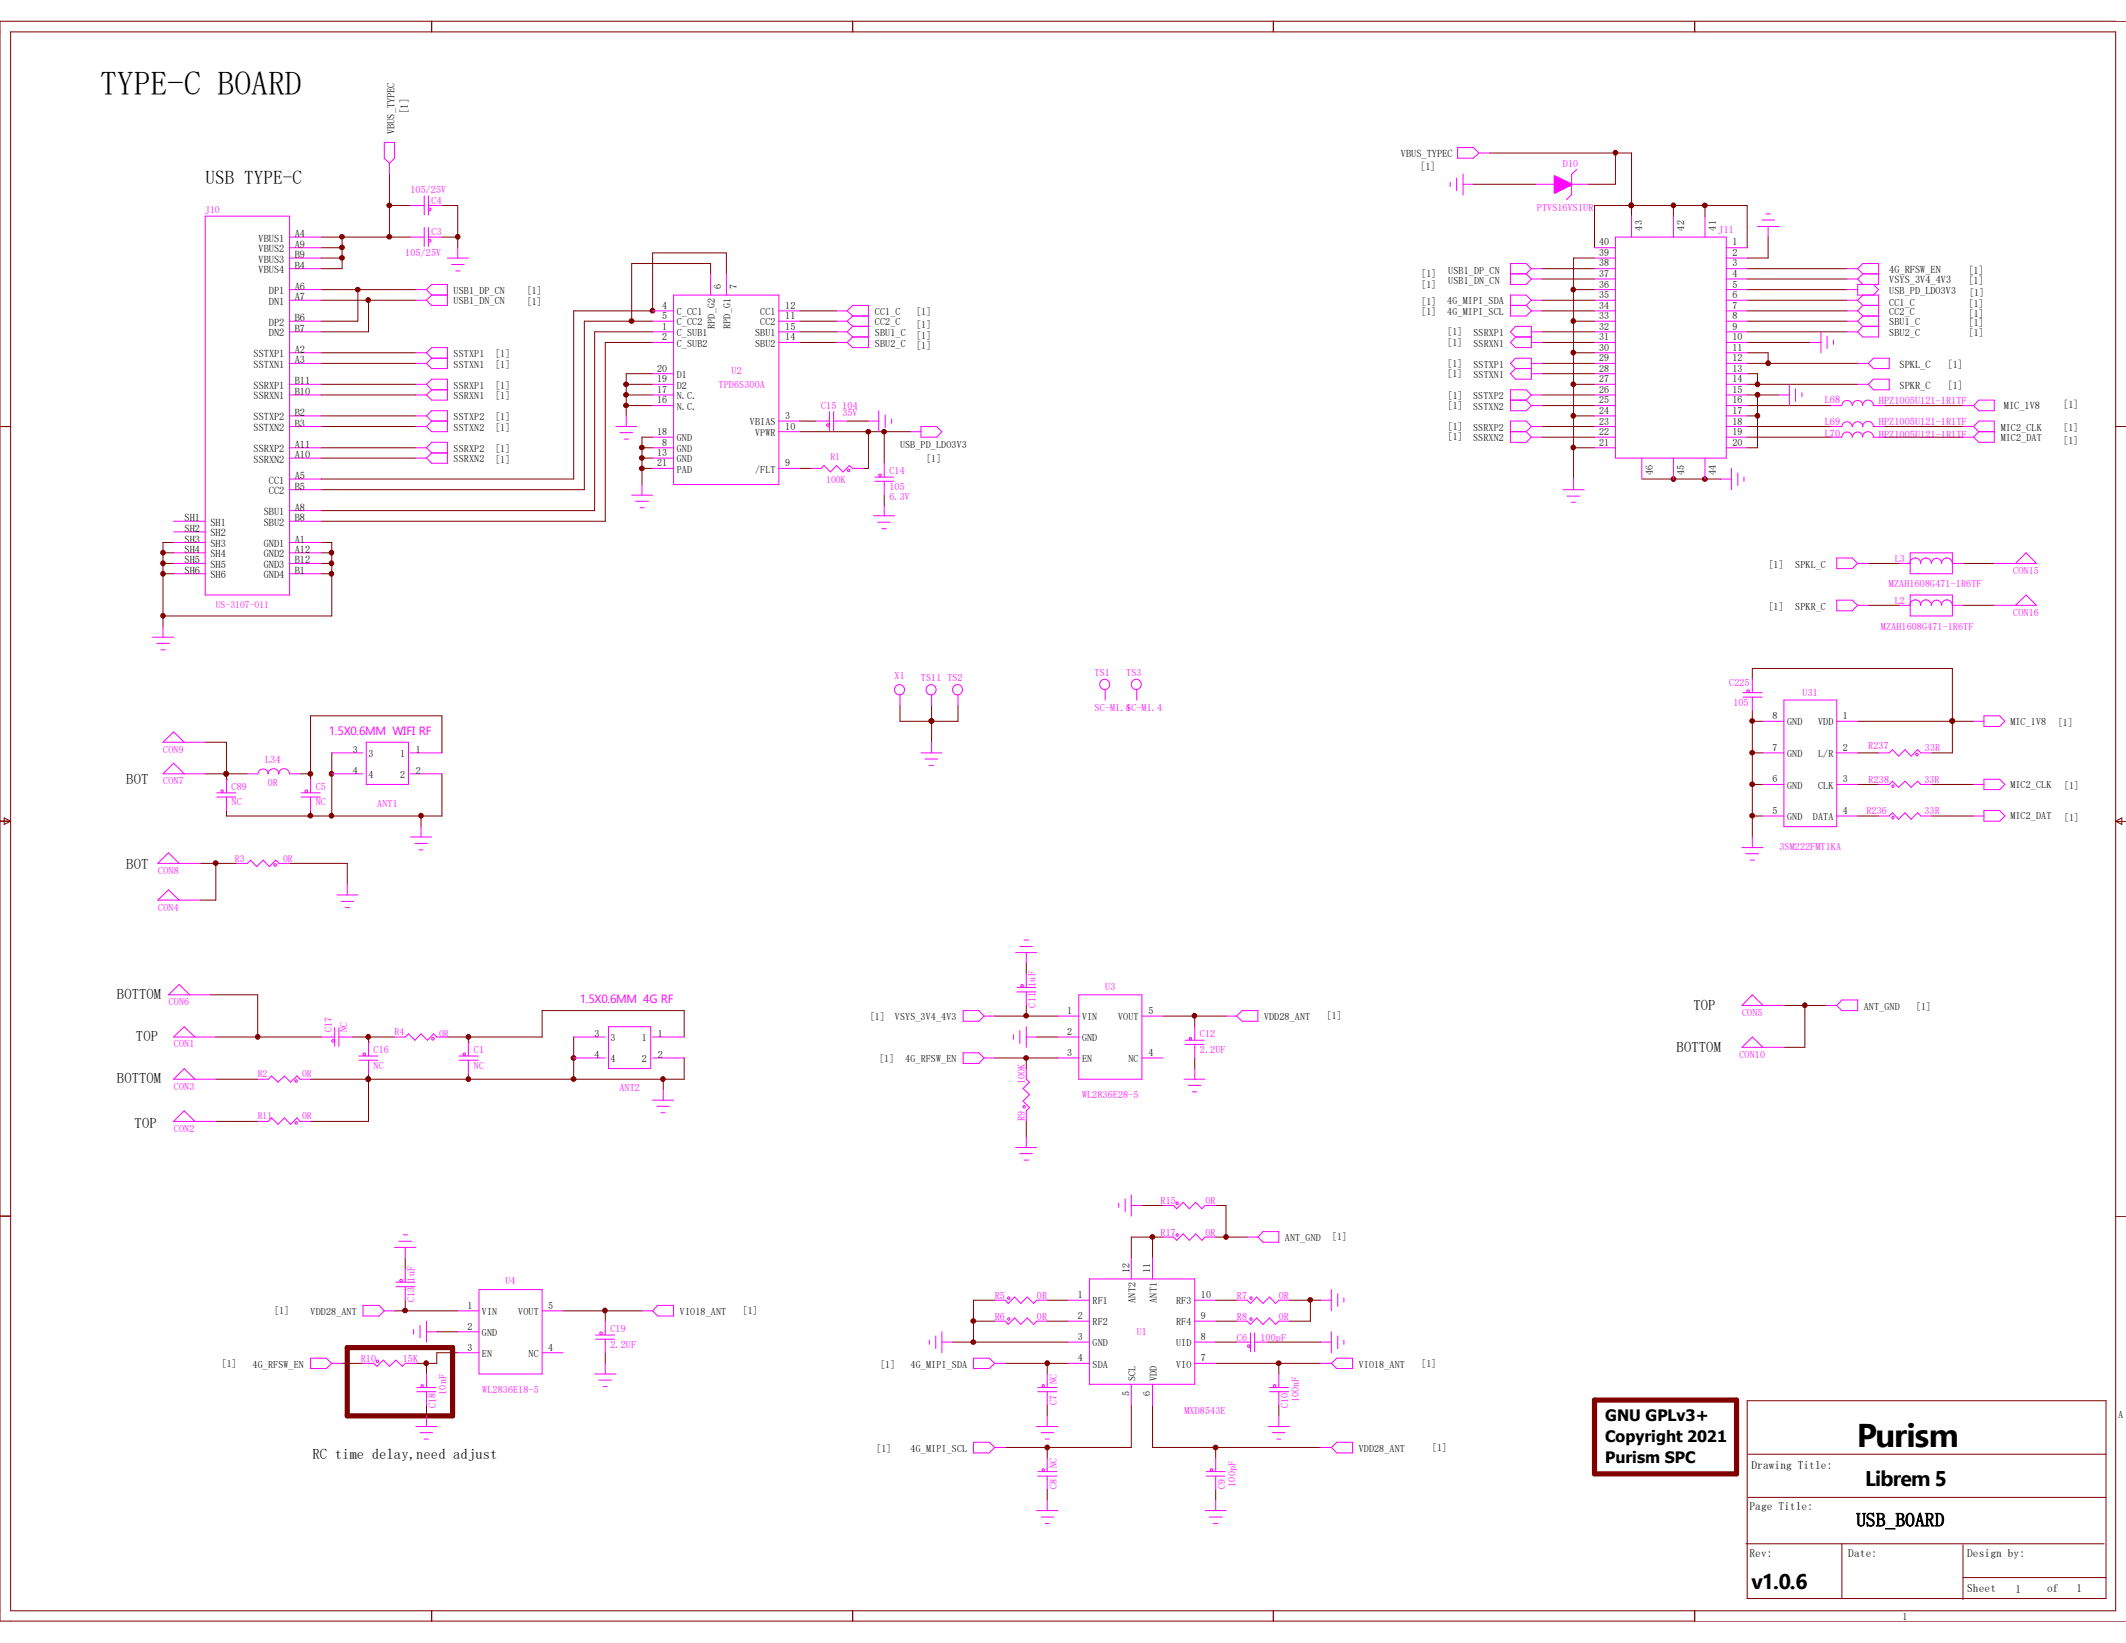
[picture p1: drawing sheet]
<svg xmlns="http://www.w3.org/2000/svg" width="279mm" height="216mm" viewBox="0 0 279 216" stroke-linecap="round" stroke-linejoin="round" font-family="sans-serif">
<g fill="none" stroke="#800000" stroke-width=".13">
<path d="M1.4 4.2h276.6v207.5h-276.6zM56.7 2.8v1.4M112.1 2.8v1.4M167.3 2.8v1.4M222.7 2.8v1.4M279.4 2.8h-279.4v210.2h279.4M42.2 39.5h12.5M42.2 38.1h12.5M42.2 31.2h11.7M42.2 32.6h2.8M42.2 33.9h2.8M45 31.2v4.1h-2.8"/>
<path d="M47 38.1v4.1h-4.8M48.4 39.5v4.1h-6.2M51.2 22.9v8.3M51.2 27h2.7M58.1 31.2h2.1M58.1 27h2.1v5.6M93.4 36v-1.4h-10.4v7.6M95.5 36v-2.8h-9.7v7.7M193.6 24.2h8.2M195.7 20.1h18.7v8.3M202.6 39.5h6.9M202.6 35.3h6.9"/>
<path d="M202.6 36.7h6.9M206.8 38.1h2.7M209.5 32.6v-5.6h20.1v5.6M209.5 33.9h-2.7v29M212.3 20.1v4.1h-3.6M214.4 27h.1M219.9 27v1.4M224.1 27v1.4M229.6 39.5h13.1M229.6 38.1h13.1M229.6 35.3h13.1M229.6 36.7h13.1"/>
<path d="M232.4 31.2v2.7h-2.8M0 56h1.4M42.2 56h12.5M42.2 46.4h12.5M42.2 47.8h12.5M42.2 50.5h12.5M42.2 51.9h12.5M42.2 54.7h12.5M42.2 58.8h12.5M82.3 50.5h3.5M82.3 51.9h3.5M82.3 53.3h3.5"/>
<path d="M84.4 58.8h1.4M85.8 40.9h.1M85.8 42.2h-9v22.1h-34.6M85.8 57.4h-1.4v6.3M85.8 49.1h-3.5v5.6M85.8 45h-6.3v23.5h-37.3M85.8 43.6h-7.7v23.5h-35.9M85.8 40.9h-10.4v22h-33.2M105.1 42.2h4.8M105.1 45h4.8M105.1 43.6h4.8M105.1 40.9h4.8"/>
<path d="M105.1 56.7h14.6M105.1 55.3h2.1M111.3 55.3h2.8M114.1 56.7v4.9h-.6M116.2 56.7v4.2M202.6 56h6.9M202.6 47.8h6.9M202.6 51.9h6.9M202.6 53.3h6.9M202.6 57.4h6.9M202.6 49.1h6.9M202.6 45h6.9"/>
<path d="M202.6 43.6h6.9M202.6 40.9h6.9M206.8 42.2h2.7M206.8 46.4h2.7M206.8 50.5h2.7M206.8 54.7h2.7M206.8 58.8h2.7M229.6 56h11.1M229.6 42.2h13.1M229.6 46.4h2.8v1.4M229.6 47.8h14.5M229.6 50.5h14.5"/>
<path d="M229.6 51.9h4.2M229.6 54.7h1.4M229.6 53.3h11.1M229.6 57.4h11.1M229.6 49.1h1.4v1.4M229.6 45h8.3M229.6 43.6h13.1M229.6 40.9h13.1M231 51.9v6.9h-1.4M247.6 56h10.4M247.6 53.3h10.4M247.6 57.4h10.4"/>
<path d="M278 56h1.4M21.4 72.6h1.4M21.4 74h1.4M21.4 75.4h1.4M22.8 71.3h-1.4v11M42.2 71.3h1.4v9.6h-22.2M42.2 72.6h1.4M42.2 74h1.4M42.2 60.2h12.5M42.2 75.4h1.4M84.4 60.2h1.4M84.4 61.6h1.4"/>
<path d="M105.1 61.6h1.4M116.2 65.1v1.3M215.8 62.9h10.3M219.9 62.9h.1M224.1 62.9h.1M245.5 74h4.1M245.5 79.5h4.1M258 74h4.1M258 79.5h4.1M27 97.5h2.8v4.9M43.6 98.9v8.3M58.1 98.9v-4.8h-17.3v8.3"/>
<path d="M118.3 92.7v2.1h7.6v-2.1M122.4 94.8h.1M122.4 92.7v4.8M230.3 89.2v-1.4h26.3v11.1h-2.8M230.3 93.4v16.6M230.3 98.9h1.4M230.3 94.8h1.4M244.1 98.9h2.8M244.1 94.8h15.3M256.6 94.8h.1M0 107.9h1.4M.6 107.5l.8 .4-.8 .4z"/>
<path d="M26.3 113.5h4.9M27 101.7h5.5M28.4 113.5v4.8h-2.1M29.8 102.4h.1M29.8 101.7h.1M38.1 113.5h7.5v2.7M39.4 101.7h1.4M40.8 106.5v.7M43.6 101.7h.1M55.3 107.2v1.4M58.1 101.7v5.5h-28.3v-.7M230.3 107.2h1.4"/>
<path d="M230.3 103.1h1.4M244.1 107.2h2.8M244.1 103.1h2.8M253.8 107.2h5.6M253.8 103.1h5.6M278 107.9h1.4M278 107.9l.8-.4v.8zM27.6 130.7h6.3v5.6M28.4 136.3h13.8M46.4 136.3h5.5M48.4 136.3h.1M48.4 136.9h.1"/>
<path d="M48.4 136.3v.6M58.8 136.3h12.4v-3.5h18.7v3.5M61.6 136.3h.1M61.6 136.9h.1M61.6 136.3v.6M75.4 139h.1M75.4 136.3v5.5M89.9 139v2.8h-49.1M130.7 133.5h8.3M130.7 139h8.3M134.9 126.6v1.4M134.9 132.1v1.4"/>
<path d="M134.9 139v1.4M136.2 136.3h2.8M152.9 133.5h8.2M157 133.5v1.4M157 139v1.4M234.4 132.1h5.6M237.2 132.1v5.5h-2.8M0 159.8h1.4M28.4 141.8h5.5M28.4 147.4h5.5M48.4 141.8h.1M48.4 141.1v6.3h-7.6"/>
<path d="M61.6 141.1v.7M87.2 141.8v1.4M134.9 147.4v2M150.1 158.4h2.8M159.8 158.4h1.3v4.2M278 159.8h1.4M45 179.2h2.7M51.9 172.3h8.3M53.3 165.3v1.4M53.3 170.9v1.4M56 179.2v1.4M57.4 175h2.8"/>
<path d="M60.2 177.8h-2.8v1.4h-2.7M74 172.3h10.4M79.5 172.3v1.3M79.5 177.8v1.4M125.2 176.4h15.2M127.9 173.6h2.8M130.7 170.9h-2.8v5.5M132.1 179.2h8.3M137.6 170.9h2.8M137.6 173.6h2.8M137.6 179.2v1.4M151.5 162.6v2.7"/>
<path d="M152.9 162.6h-4.2v2.7M159.8 170.9h2.7M159.8 173.6h2.7M159.8 176.4h2.7M159.8 162.6h4.1M159.8 179.2h13.8M166.7 176.4h6.9M168.1 179.2v1.4M169.5 170.9h4.1M172.2 170.9v2.7h-2.7M56 184.7v1.4M137.6 184.7v1.4"/>
<path d="M137.6 190.2v1.4M137.6 195.7v1.4M148.7 184.7v5.5h-16.6M151.5 184.7v5.5h22.1M159.8 190.2v1.4M159.8 195.7v1.4M168.1 184.7v1.4M229.6 184.1h47.2v26h-47.2zM229.7 196.8h47.1M229.7 191.1h47.1M56.7 211.7v1.3M112.1 211.7v1.3"/>
<path d="M167.3 211.7v1.3M222.7 211.7v1.3M229.4 202.9h47.1M242.1 202.9v7.2M258 207.3h18.8M258 203v7.2"/>
</g>
<path d="M45.6 177.1h13.9v9h-13.9zM209.5 184h18.7v9.7h-18.7z" fill="none" stroke="#800000" stroke-width=".68"/>
<g fill="#800000" stroke="#800000" stroke-width=".13">
<circle cx="43.6" cy="74" r=".31"/>
<circle cx="43.6" cy="72.6" r=".31"/>
<circle cx="44.9" cy="32.5" r=".31"/>
<circle cx="44.9" cy="33.9" r=".31"/>
<circle cx="256.6" cy="94.7" r=".31"/>
<circle cx="43.6" cy="75.4" r=".31"/>
<circle cx="206.7" cy="58.8" r=".31"/>
<circle cx="206.7" cy="54.6" r=".31"/>
<circle cx="206.7" cy="50.5" r=".31"/>
<circle cx="206.7" cy="46.3" r=".31"/>
<circle cx="206.7" cy="42.2" r=".31"/>
<circle cx="206.7" cy="38.1" r=".31"/>
<circle cx="44.9" cy="31.1" r=".31"/>
<circle cx="29.7" cy="101.7" r=".31"/>
<circle cx="51.2" cy="31.1" r=".31"/>
<circle cx="51.2" cy="27" r=".31"/>
<circle cx="60.1" cy="31.1" r=".31"/>
<circle cx="87.1" cy="141.8" r=".31"/>
<circle cx="75.4" cy="141.8" r=".31"/>
<circle cx="55.3" cy="107.2" r=".31"/>
<circle cx="40.8" cy="107.2" r=".31"/>
<circle cx="40.8" cy="101.7" r=".31"/>
<circle cx="43.6" cy="107.2" r=".31"/>
<circle cx="43.6" cy="101.7" r=".31"/>
<circle cx="75.4" cy="139" r=".31"/>
<circle cx="230.3" cy="94.7" r=".31"/>
<circle cx="230.3" cy="98.9" r=".31"/>
<circle cx="230.3" cy="103.1" r=".31"/>
<circle cx="230.3" cy="107.2" r=".31"/>
<circle cx="47" cy="38.1" r=".31"/>
<circle cx="48.4" cy="39.4" r=".31"/>
<circle cx="214.4" cy="27" r=".31"/>
<circle cx="219.9" cy="62.9" r=".31"/>
<circle cx="224.1" cy="62.9" r=".31"/>
<circle cx="85.8" cy="40.8" r=".31"/>
<circle cx="83" cy="42.2" r=".31"/>
<circle cx="82.3" cy="50.5" r=".31"/>
<circle cx="82.3" cy="51.9" r=".31"/>
<circle cx="82.3" cy="53.3" r=".31"/>
<circle cx="84.4" cy="58.8" r=".31"/>
<circle cx="84.4" cy="60.2" r=".31"/>
<circle cx="84.4" cy="61.6" r=".31"/>
<circle cx="61.5" cy="141.8" r=".31"/>
<circle cx="33.9" cy="136.2" r=".31"/>
<circle cx="21.4" cy="72.6" r=".31"/>
<circle cx="21.4" cy="74" r=".31"/>
<circle cx="21.4" cy="75.4" r=".31"/>
<circle cx="48.4" cy="141.8" r=".31"/>
<circle cx="122.4" cy="94.7" r=".31"/>
<circle cx="224.1" cy="27" r=".31"/>
<circle cx="219.9" cy="27" r=".31"/>
<circle cx="212.3" cy="20.1" r=".31"/>
<circle cx="231" cy="50.5" r=".31"/>
<circle cx="231" cy="51.9" r=".31"/>
<circle cx="231" cy="54.6" r=".31"/>
<circle cx="232.4" cy="47.7" r=".31"/>
<circle cx="127.9" cy="176.4" r=".31"/>
<circle cx="127.9" cy="173.6" r=".31"/>
<circle cx="172.2" cy="170.8" r=".31"/>
<circle cx="137.6" cy="179.1" r=".31"/>
<circle cx="137.6" cy="190.2" r=".31"/>
<circle cx="168.1" cy="179.1" r=".31"/>
<circle cx="159.8" cy="190.2" r=".31"/>
<circle cx="134.9" cy="133.5" r=".31"/>
<circle cx="134.9" cy="139" r=".31"/>
<circle cx="157" cy="133.5" r=".31"/>
<circle cx="53.2" cy="172.2" r=".31"/>
<circle cx="56" cy="179.1" r=".31"/>
<circle cx="79.5" cy="172.2" r=".31"/>
<circle cx="48.4" cy="136.2" r=".31"/>
<circle cx="28.4" cy="113.4" r=".31"/>
<circle cx="21.4" cy="80.9" r=".31"/>
<circle cx="114.1" cy="56.7" r=".31"/>
<circle cx="116.2" cy="56.7" r=".31"/>
<circle cx="161.1" cy="162.5" r=".31"/>
<circle cx="151.5" cy="162.5" r=".31"/>
<circle cx="237.2" cy="132.1" r=".31"/>
<circle cx="61.5" cy="136.2" r=".31"/>
</g>
<g fill="none" stroke="#f0f" stroke-width=".13">
<path d="M50.5 18.7h1.4v2.1l-.7 .7-.7-.7zM191.6 19.4h2l.8 .7-.8 .7h-2zM27 28.4h11.1v49.8h-11.1zM38.1 31.2h4.1M38.1 32.6h4.1M38.1 33.9h4.1M38.1 35.3h4.1M38.1 38.1h4.1M38.1 39.5h4.1M51.2 21.5v1.4M53.9 31.2h1.9M53.9 27h1.9"/>
<path d="M54.7 38.1h1.3M54.7 39.5h1.3M55.8 25.7v2.5M55.8 29.9v2.5M56 38.1l.7-.7h2.1v2.7h-2.1l-.7-.6M56 38.1l.7 .7M56.3 31.2h1.8M56.3 25.7v2.5M56.3 29.9v2.5M56.3 27h1.8M56.7 38.8h2.1M56.7 38.8l-.7 .7"/>
<path d="M58.8 33.9h2.8M59.4 34.8h1.6M59.9 35.6h.6M60.2 32.6v1.3M88.5 38.8h13.9v24.9h-13.9zM93.4 36v2.8M95.5 36v2.8M190.6 24v.5M191.4 23.4v1.7M192.3 24.2h1.3M192.3 22.9v2.7M194.4 20.1h1.3"/>
<path d="M198.5 36h2.1M200.6 36l.7 .7M201.3 35.3h1.3M201.3 36.7h1.3M201.3 39.5h1.3M201.3 39.5l-.7-.7h-2.1v2.7h2.1l.7-.6M201.3 35.3l-.7-.7h-2.1v2.8h2.1l.7-.7M201.3 35.3l-.7 .7M201.3 39.5l-.7 .6M201.8 24.2h2.5M206.5 24.2h2.2M207.2 22.3l-.7 .6v2.7l-.6 .6"/>
<path d="M209.5 32.6h2.8M209.5 33.9h2.8M209.5 35.3h2.8M209.5 36.7h2.8M209.5 38.1h2.8M209.5 39.5h2.8M212.3 31.2h14.6v29h-14.6zM214.4 28.4v2.8M219.9 28.4v2.8M224.1 28.4v2.8M226.9 32.6h2.7M226.9 33.9h2.7"/>
<path d="M226.9 35.3h2.7M226.9 36.7h2.7M226.9 38.1h2.7M226.9 39.5h2.7M231 29.8h2.8M231.6 28.9h1.6M232.1 28.1h.6M232.4 29.8v1.4M242.7 35.3h1.4M242.7 36.7h1.4M242.7 38.1h1.4M242.7 39.5h1.4"/>
<path d="M244.1 35.3l.7-.7h2.1v2.8h-2.8v1.4h2.8v5.5h-2.1l-.7-.7M244.1 35.3l.7 .7M244.1 36.7l.7 .7M244.1 39.5l.7 .6M244.8 36l-.7 .7M244.8 36h2.1M244.8 38.8l-.7 .7M246.2 37.4l.7 .7-.7 .7M38.1 56h4.1M38.1 42.2h4.1M38.1 43.6h4.1M38.1 46.4h4.1"/>
<path d="M38.1 47.8h4.1M38.1 50.5h4.1M38.1 51.9h4.1M38.1 54.7h4.1M38.1 58.8h4.1M54.7 56h1.3M54.7 46.4h1.3M54.7 47.8h1.3M54.7 50.5h1.3M54.7 51.9h1.3M54.7 54.7h1.3M54.7 58.8h1.3"/>
<path d="M56 54.7l.7-.7h2.1v2.7h-2.1l-.7-.7M56 58.8l.7-.7h2.1v2.8h-2.1l-.7-.7M56 46.4l.7-.7h2.1v2.7h-2.1l-.7-.6M56 50.5l.7-.7h2.1v2.8h-2.1l-.7-.7M56 46.4l.7 .7M56 50.5l.7 .7M56 54.7l.7 .6M56 58.8l.7 .7M56.7 55.3h2.1M56.7 47.1h2.1M56.7 51.2h2.1M56.7 47.1l-.7 .7"/>
<path d="M56.7 51.2l-.7 .7M56.7 55.3l-.7 .7M56.7 59.5h2.1M56.7 59.5l-.7 .7M80.9 56h2.8M81.5 56.9h1.6M82 57.7h.6M82.3 54.7v1.3M85.8 53.3h2.7M85.8 57.4h2.7M85.8 40.9h2.7M85.8 42.2h2.7"/>
<path d="M85.8 43.6h2.7M85.8 45h2.7M85.8 49.1h2.7M85.8 50.5h2.7M85.8 51.9h2.7M85.8 58.8h2.7M102.4 40.9h2.7M102.4 42.2h2.7M102.4 43.6h2.7M102.4 45h2.7M102.4 55.3h2.7M102.4 56.7h2.7"/>
<path d="M107.2 55.3h1.8M109 54.1v2.5M109.6 55.3h1.7M109.6 54.1v2.5M109.9 40.9h1.4M109.9 42.2h1.4M109.9 43.6h1.4M109.9 45h1.4M111.3 40.9l.8-.8h2v5.6h-2l-.8-.7M111.3 40.9l.8 .6M111.3 42.2l.8 .7M111.3 43.6l.8 .7"/>
<path d="M112.1 42.9h2M112.1 44.3h2M112.1 41.5h2M112.1 41.5l-.8 .7M112.1 42.9l-.8 .7M112.1 44.3l-.8 .7M114.1 55.3h1.4M115.5 54v2.7M116.3 54.5v1.7M117.2 55.1v.5M119.7 56.7h1.3M121 56h2.1l.7 .7-.7 .7h-2.1z"/>
<path d="M198.5 56.7h2.1M198.5 47.8l.7-.7h2.1v2.7h-2.1l-.7-.7 .7-.7zM198.5 52.6h2.1M198.5 40.1h2.1M199.2 42.9h2.1v2.8h-2.1l-.7-.7 .7-.7-.7-.7zM199.2 44.3h2.1M199.2 48.4h2.1M200.6 52.6l.7 .7M200.6 56.7l.7 .7M200.6 40.1l.7 .8M201.3 53.3h1.3M201.3 56h1.3"/>
<path d="M201.3 57.4h1.3M201.3 40.9h1.3M201.3 43.6h1.3M201.3 45h1.3M201.3 47.8h1.3M201.3 49.1h1.3M201.3 51.9h1.3M201.3 56l-.7-.7h-2.1v2.8h2.1l.7-.7M201.3 51.9l-.7-.7h-2.1v2.8h2.1l.7-.7M201.3 51.9l-.7 .7M201.3 56l-.7 .7M209.5 53.3h2.8"/>
<path d="M209.5 56h2.8M209.5 57.4h2.8M209.5 40.9h2.8M209.5 42.2h2.8M209.5 43.6h2.8M209.5 45h2.8M209.5 46.4h2.8M209.5 47.8h2.8M209.5 49.1h2.8M209.5 50.5h2.8M209.5 51.9h2.8M209.5 54.7h2.8"/>
<path d="M209.5 58.8h2.8M226.9 53.3h2.7M226.9 56h2.7M226.9 57.4h2.7M226.9 40.9h2.7M226.9 42.2h2.7M226.9 43.6h2.7M226.9 45h2.7M226.9 46.4h2.7M226.9 47.8h2.7M226.9 49.1h2.7M226.9 50.5h2.7"/>
<path d="M226.9 51.9h2.7M226.9 54.7h2.7M226.9 58.8h2.7M233.8 51.9h1.4M235.2 50.5v2.8M236 51.1v1.6M236.8 51.6v.6M237.9 45h1.4M239.3 43.6v2.8M240.1 44.2v1.6M240.7 56l1.4 .1a.68 .68 0 0 1 .6-.7 .68 .68 0 0 1 .7 .7v-.1M240.7 57.4h1.4a.68 .68 0 0 1 .7-.6 .68 .68 0 0 1 .6 .6"/>
<path d="M240.7 53.3h1.4M241 44.7v.6M242.1 53.3a.68 .68 0 0 1 .7-.7 .68 .68 0 0 1 .6 .7M242.7 40.9h1.4M242.7 42.2h1.4M242.7 43.6h1.4M243.5 53.3a.68 .68 0 0 1 .6-.7 .68 .68 0 0 1 .7 .7M243.5 57.4a.68 .68 0 0 1 .6-.6 .68 .68 0 0 1 .7 .6M244.1 47.8h1.4M244.1 50.5h1.4M244.1 40.9l.7 .6M244.1 42.2l.7 .7"/>
<path d="M244.8 53.3a.7 .7 0 0 1 .7-.7 .7 .7 0 0 1 .7 .7M244.8 57.4a.7 .7 0 0 1 .7-.7 .7 .7 0 0 1 .7 .7M244.8 42.9h2.1M244.8 40.1h2.1M244.8 41.5h2.1M244.8 40.1l-.7 .8M244.8 41.5l-.7 .7M244.8 42.9l-.7 .7M244.8 56v.1a.68 .68 0 0 0-.7-.7 .68 .68 0 0 0-.6 .7M245.5 47.8l.7-.7h2.1v1.3h-2.1zM245.5 50.5l.7-.7h2.1v1.4h-2.1zM246.2 56v.1a.72 .72 0 0 0-.7-.7 .72 .72 0 0 0-.7 .7"/>
<path d="M246.2 53.3h1.4M246.2 56h1.4M246.2 57.4h1.4M258 53.3h1.4M258 56h1.4M258 57.4h1.4M259.4 56l.7-.7h2v2.8h-2l-.7-.7M259.4 56l.7 .7M260.1 56.7h2M260.1 52.6h2v1.4h-2l-.7-.7zM260.1 56.7l-.7 .7M22.8 75.4h4.2"/>
<path d="M22.8 72.6h4.2M22.8 74h4.2M22.8 71.3h4.2M22.8 68.5h4.2M22.8 69.9h4.2M38.1 75.4h4.1M38.1 72.6h4.1M38.1 74h4.1M38.1 60.2h4.1M38.1 71.3h4.1M38.1 62.9h4.1M38.1 67.1h4.1"/>
<path d="M38.1 68.5h4.1M38.1 64.3h4.1M54.7 60.2h1.3M83 65.1h2.8M83.5 65.9h1.7M84.1 66.7h.6M84.4 63.7v1.4M85.8 60.2h2.7M85.8 61.6h2.7M102.4 61.6h2.7M106.5 61.6h1.4l.4-.4 .8 .8 .8-.8 .9 .8 .8-.8 .5 .4h1.4M114.8 67.8h2.8"/>
<path d="M115 63.2h2.4M115 62.7h2.4M115.4 68.6h1.6M115.9 69.5h.6M116.2 60.9v1.8M116.2 63.2v1.9M116.2 66.4v1.4M205.4 64.3h2.8M206 65.2h1.6M206.5 66h.6M206.8 62.9v1.4M215.8 60.2v2.7"/>
<path d="M219.9 60.2v2.7M224.1 60.2v2.7M226.1 62.9h1.4M227.5 61.6v2.7M228.4 62.1v1.7M229.2 62.7v.5M241.4 73.3h2l.7 .7-.7 .7h-2zM241.4 78.9h2l.7 .6-.7 .8h-2zM244.1 79.5h1.4M244.1 74h1.4M249.6 79.5h1.4M249.6 74h1.4"/>
<path d="M251 78.2h5.6v2.7h-5.6zM251 72.6h5.6v2.8h-5.6zM251.7 78.8a.72 .72 0 0 1 .7 .7M251.7 73.3a.72 .72 0 0 1 .7 .7M251.8 78.9a.63 .63 0 0 0-.8 .6M251.8 73.4a.63 .63 0 0 0-.8 .6M253.1 78.8a.72 .72 0 0 1 .7 .7 .68 .68 0 0 1 .7-.6 .68 .68 0 0 1 .7 .6M253.1 73.3a.72 .72 0 0 1 .7 .7 .68 .68 0 0 1 .7-.6 .68 .68 0 0 1 .7 .6M253.2 78.9a.63 .63 0 0 0-.8 .6M253.2 73.4a.63 .63 0 0 0-.8 .6M255.9 78.9a.61 .61 0 0 0-.8 .6M255.9 73.4a.61 .61 0 0 0-.8 .6"/>
<path d="M255.9 78.8a.72 .72 0 0 1 .7 .7h1.4M255.9 73.3a.72 .72 0 0 1 .7 .7h1.4M262.1 79.5h5.5l-1.3-1.3-1.4 1.3M262.1 74h5.5l-1.3-1.4-1.4 1.4M20.1 83.7h2.7M20.6 84.5h1.7M21.2 85.4h.5M21.4 82.3v1.4M24.2 97.5l-1.4-1.3-1.4 1.3h5.6M43.6 98.9h4.1M48.1 97.5h5.6v5.6h-5.6zM53.9 98.9h4.2"/>
<path d="M118.3 91.3v1.4M121 98.9h2.8M121.6 99.7h1.6M122.4 91.3v1.4M122.4 97.5v1.4M125.9 91.3v1.4M145.2 90.6v1.4M149.4 90.6v1.4M229.1 91.6h2.5M229.1 91h2.5M230.3 89.2v1.8M230.3 91.6v1.8"/>
<path d="M231.7 98.9h2.7M231.7 94.8h2.7M234.4 92h7v16.6h-7zM241.4 98.9h2.7M241.4 94.8h2.7M246.9 98.9h1.4l.4-.4 .8 .9 .9-.9 .8 .9 .8-.9 .4 .4h1.4M259.4 94.8h1.3M260.7 94.1h2.1l.7 .7-.7 .7h-2.1zM23.5 113.5l-1.4-1.4-1.4 1.4h5.6M23.5 118.3l-1.4-1.4-1.4 1.4h5.6M24.2 101.7l-1.4-1.4-1.4 1.4h5.6M28.5 104.7h2.5"/>
<path d="M28.5 104.2h2.5M29.8 102.4v1.8M29.8 104.7v1.8M31.2 113.5h1.3l.4-.5 .8 .9 .9-.9 .8 .9 .8-.9 .5 .5h1.4M32.5 101.7h1.4M35.3 101.7a.68 .68 0 0 0-.7-.7 .68 .68 0 0 0-.7 .7M38 101.7h.1a.72 .72 0 0 0-.8-.7 .72 .72 0 0 0-.7 .7 .7 .7 0 0 0-.7-.7 .7 .7 0 0 0-.7 .7M38.1 101.7h1.3M39.6 104.7h2.5M39.6 104.2h2.5M40.8 102.4v1.8M40.8 104.7v1.8"/>
<path d="M43.6 101.7h4.1M44.3 117.6h2.7M44.8 118.4h1.7M45.4 119.3h.5M45.6 116.2v1.4M53.9 101.7h4.2M53.9 110h2.8M54.5 110.8h1.7M55.1 111.7h.5M55.3 108.6v1.4M122.1 100.6h.6M228.9 111.4h2.8"/>
<path d="M229.4 112.2h1.7M230 113h.6M230.3 110v1.4M231.7 107.2h2.7M231.7 103.1h2.7M241.4 107.2h2.7M241.4 103.1h2.7M246.9 107.2h1.4l.4-.4 .8 .9 .9-.9 .8 .9 .8-.9 .4 .4h1.4M246.9 103.1h1.4l.4-.4 .8 .8 .9-.8 .8 .8 .8-.8 .4 .4h1.4M259.4 107.2h1.3M259.4 103.1h1.3M260.7 102.4h2.1l.7 .7-.7 .7h-2.1z"/>
<path d="M260.7 106.5h2.1l.7 .7-.7 .7h-2.1zM24.9 130.7l-1.4-1.3-1.4 1.3h5.5M25.6 136.3l-1.4-1.4-1.4 1.4h5.6M42.2 136.3h1.8M44 135v2.5M44.5 136.3h1.9M44.5 135v2.5M47.2 139.3h2.5M47.2 138.8h2.5M48.4 136.9v1.9M48.4 139.3v1.8M51.9 136.3h1.4l.4-.5 .8 .9 .8-.9 .9 .9 .8-.9 .4 .5h1.4"/>
<path d="M60.3 139.3h2.5M60.3 138.8h2.5M61.6 136.9v1.9M61.6 139.3v1.8M75.4 136.3h4.1M75.4 139h4.1M80 134.9h5.5v5.5h-5.5zM85.8 136.3h4.1M85.8 139h4.1M126.6 132.8h2.1l.6 .7-.6 .7h-2.1zM126.6 138.3h2.1l.6 .7-.6 .7h-2.1zM129.3 139h1.4"/>
<path d="M129.3 133.5h1.4M133.2 136v.6M133.5 125.2h2.7M133.6 130.3h2.5M133.6 129.8h2.5M134 135.4v1.7M134 124.4h1.7M134.6 123.5h.6M134.9 136.3h1.3M134.9 125.2v1.4M134.9 128v1.8M134.9 130.3v1.8"/>
<path d="M134.9 134.9v2.7M139 136.3h2.8M139 139h2.8M139 133.5h2.8M141.8 130.7h8.3v11.1h-8.3zM150.1 139h2.8M150.1 133.5h2.8M155.7 137.2h2.5M155.7 136.7h2.5M157 134.9v1.8M157 137.2v1.8M161.1 133.5h1.4"/>
<path d="M162.5 133.5l.7-.7h2.1v1.4h-2.1zM231.7 132.1l-1.4-1.4-1.4 1.4h5.5M231.7 137.6l-1.4-1.3-1.4 1.3h5.5M240 132.1h1.4M242.1 131.4h2v1.4h-2l-.7-.7zM25.6 147.4l-1.4-1.4-1.4 1.4h5.6M25.6 141.8l-1.4-1.4-1.4 1.4h5.6M33.9 147.4h1.4l.4-.5 .8 .8 .9-.8 .8 .8 .8-.8 .4 .5h1.4M33.9 141.8h1.4l.4-.4 .8 .8 .9-.8 .8 .8 .8-.8 .4 .4h1.4M85.8 144.6h2.7M86.3 145.4h1.7M86.9 146.2h.5"/>
<path d="M87.2 143.2v1.4M133.5 150.8h2.7M134 151.6h1.7M134.6 152.4h.6M134.9 140.4v1.4l.4 .4-.8 .8 .8 .8-.8 .9 .8 .8-.4 .5v1.4M134.9 149.4v1.4M147 158.1v.6M147.9 157.6v1.6M148.7 157v2.8M148.7 158.4h1.4M152.9 158.4h1.3l.4 .4 .9-.8 .8 .8 .8-.8 .8 .8 .5-.4h1.4M155.6 141.8h2.8"/>
<path d="M156.2 142.6h1.6M156.7 143.5h.6M157 140.4v1.4M40.8 178.5h2.1l.7 .7-.7 .6h-2.1zM43.6 179.2h1.4M47.7 179.2h1.4l.4 .3 .9-.8 .8 .8 .8-.8 .9 .8 .4-.3h1.4M47.7 171.5h2.1l.7 .8-.7 .6h-2.1zM50.5 172.3h1.4M51.9 163.9h2.8M52 169.1h2.5M52 168.5h2.5M52.4 163.1h1.7"/>
<path d="M53 162.3h.6M53.3 163.9v1.4M53.3 166.7v1.8M53.3 169.1v1.8M54.4 174.7v.6M55.2 174.2v1.6M56 175h1.4M56 173.6v2.8M60.2 172.3h2.7M60.2 175h2.7M60.2 177.8h2.7M62.9 169.5h8.3v11.1h-8.3z"/>
<path d="M71.2 172.3h2.8M71.2 177.8h2.8M78.3 176h2.5M78.3 175.4h2.5M79.5 173.6v1.8M79.5 176v1.8M79.5 179.2v1.4M84.4 172.3h1.4M86.4 171.5h2.1v1.4h-2.1l-.6-.6zM122.1 176.1v.6M123 175.6v1.6M123.8 176.4h1.4"/>
<path d="M123.8 175v2.8M127.9 178.5h2.1l.7 .7-.7 .6h-2.1zM130.7 170.9h1.4l.4 .4 .8-.9 .9 .9 .8-.9 .8 .9 .4-.4h1.4M130.7 173.6h1.4l.4 .4 .8-.8 .9 .8 .8-.8 .8 .8 .4-.4h1.4M130.7 179.2h1.4M140.4 170.9h2.8M140.4 173.6h2.8M140.4 176.4h2.8M140.4 179.2h2.8M143.2 168.1h13.8v13.8h-13.8zM148.7 165.3v2.8M151.5 165.3v2.8"/>
<path d="M152.9 162.6h1.3l.4 .4 .9-.9 .8 .9 .8-.9 .8 .9 .5-.4h1.4M157 170.9h2.8M157 173.6h2.8M157 176.4h2.8M157 179.2h2.8M162.5 170.9h1.4l.4 .4 .8-.9 .9 .9 .8-.9 .8 .9 .5-.4h1.4M162.5 173.6h1.4l.4 .4 .8-.8 .9 .8 .8-.8 .8 .8 .5-.4h1.4M162.5 176.4h1.8M163.9 162.6h1.4M164.3 175.1v2.5M164.9 176.4h1.8M164.9 175.1v2.5"/>
<path d="M166 161.8h2.1v1.4h-2.1l-.7-.6zM173.6 170.9h1.4M173.6 176.4h1.4M173.6 179.2h1.4M175 169.5v2.8M175 175v2.8M175 179.2l.7-.7h2.1v1.3h-2.1zM175.8 170v1.7M175.8 175.6v1.6M176.6 170.6v.5M176.6 176.1v.6M54.7 187.5h2.7"/>
<path d="M54.8 182.9h2.5M54.8 182.3h2.5M55.2 188.3h1.7M55.8 189.1h.5M56 180.6v1.7M56 182.9v1.8M56 186.1v1.4M78.1 180.6h2.8M78.7 181.4h1.6M79.3 182.2h.5M127.9 189.5h2.1l.7 .7-.7 .7h-2.1zM130.7 190.2h1.4"/>
<path d="M136.2 187.5h2.8M136.2 198.5h2.8M136.4 182.9h2.5M136.4 182.3h2.5M136.4 194h2.5M136.4 193.4h2.5M136.8 188.3h1.7M136.8 199.3h1.7M137.4 189.1h.5M137.6 180.6v1.7M137.6 182.9v1.8M137.6 186.1v1.4"/>
<path d="M137.6 191.6v1.8M137.6 194v1.7M137.6 197.1v1.4M148.7 181.9v2.8M151.5 181.9v2.8M158.4 198.5h2.7M158.5 194h2.5M158.5 193.4h2.5M158.9 199.3h1.7M159.8 191.6v1.8M159.8 194v1.7M159.8 197.1v1.4"/>
<path d="M166.7 187.5h2.8M166.8 182.9h2.5M166.8 182.3h2.5M167.2 188.3h1.7M167.8 189.1h.5M168.1 180.6v1.7M168.1 182.9v1.8M168.1 186.1v1.4M173.6 190.2h1.4M175 190.2l.7-.7h2.1v1.4h-2.1zM137.4 200.2h.5M159.5 200.2h.6"/>
<circle cx="56.5" cy="27.5" r=".17"/>
<circle cx="56.5" cy="31.6" r=".17"/>
<circle cx="108.8" cy="55.9" r=".17"/>
<circle cx="111.5" cy="61.8" r=".16"/>
<circle cx="115.7" cy="62.5" r=".17"/>
<circle cx="118.2" cy="90.6" r=".67"/>
<circle cx="122.4" cy="90.6" r=".67"/>
<circle cx="125.8" cy="90.6" r=".67"/>
<circle cx="145.2" cy="89.9" r=".67"/>
<circle cx="149.3" cy="89.9" r=".67"/>
<circle cx="229.7" cy="90.8" r=".17"/>
<circle cx="251.9" cy="99.1" r=".17"/>
<circle cx="29.2" cy="104" r=".16"/>
<circle cx="36.2" cy="113.7" r=".17"/>
<circle cx="40.3" cy="104" r=".17"/>
<circle cx="248.8" cy="107.4" r=".16"/>
<circle cx="248.8" cy="103.3" r=".16"/>
<circle cx="43.8" cy="136.8" r=".17"/>
<circle cx="47.9" cy="138.5" r=".17"/>
<circle cx="56.9" cy="136.5" r=".17"/>
<circle cx="61" cy="138.5" r=".16"/>
<circle cx="134.3" cy="129.5" r=".17"/>
<circle cx="156.4" cy="136.5" r=".16"/>
<circle cx="38.9" cy="147.5" r=".16"/>
<circle cx="38.9" cy="142" r=".16"/>
<circle cx="134.6" cy="145.4" r=".16"/>
<circle cx="154.7" cy="158.1" r=".16"/>
<circle cx="49.6" cy="178.9" r=".16"/>
<circle cx="52.7" cy="168.3" r=".17"/>
<circle cx="79" cy="175.2" r=".17"/>
<circle cx="132.6" cy="173.3" r=".16"/>
<circle cx="132.6" cy="170.6" r=".16"/>
<circle cx="154.7" cy="162.3" r=".16"/>
<circle cx="164.1" cy="176.9" r=".16"/>
<circle cx="164.4" cy="173.3" r=".16"/>
<circle cx="164.4" cy="170.6" r=".16"/>
<circle cx="55.5" cy="182.1" r=".16"/>
<circle cx="137.1" cy="193.2" r=".16"/>
<circle cx="137.1" cy="182.1" r=".16"/>
<circle cx="159.2" cy="193.2" r=".17"/>
<circle cx="167.5" cy="182.1" r=".17"/>
</g>
<g fill="none" stroke="#f0f" stroke-width=".21">
<path d="M204.3 23.2l2.2 1-2.2 1.2zM204.3 25.2h.4M204.3 25h.8M204.3 24.8h1.2M204.3 24.6h1.6M204.3 24.4h2M204.3 24.2l2.2 .1M204.3 24h1.8v.5M204.3 23.8h1.4v.8M204.3 23.6h1v1.2M204.3 23.5h.6v1.6M204.3 23.2h.3v2"/>
<path d="M204.3 23.2v2.1M204.8 23.3v1.8M205.1 23.5v1.4M205.5 23.7v1M205.9 23.9v.7M206.3 24.1v.2"/>
</g>
<text font-size="4.4" x="13.2" y="12.5">TYPE-C BOARD</text>
<text font-size="4.3" x="244" y="190.1">Purism</text>
<g font-size="2.8">
<text x="245.1" y="195.2">Librem 5</text>
<text x="230.2" y="208.8">v1.0.6</text>
</g>
<g font-size="2.5">
<text x="27" y="24.2">USB TYPE-C</text>
<text x="244" y="200.6">USB_BOARD</text>
</g>
<g font-size="2.1">
<text x="210.9" y="186.8">GNU GPLv3+</text>
<text x="210.9" y="189.5">Copyright 2021</text>
<text x="210.9" y="192.3">Purism SPC</text>
</g>
<g font-size="1.9">
<text x="16.6" y="103.1">BOT</text>
<text x="16.6" y="114.1">BOT</text>
<text x="15.4" y="131.3">BOTTOM</text>
<text x="17.9" y="136.8">TOP</text>
<text x="222.5" y="132.7">TOP</text>
<text x="15.4" y="142.4">BOTTOM</text>
<text x="220.3" y="138.2">BOTTOM</text>
<text x="17.7" y="148.2">TOP</text>
<text x="41.1" y="191.7">RC time delay,need adjust</text>
</g>
<g font-size="1.6" fill="#f0f">
<text x="43.2" y="96.6">1.5X0.6MM WIFI RF</text>
<text x="76.2" y="131.8">1.5X0.6MM 4G RF</text>
</g>
<g font-size="1.5">
<text x="230.2" y="193">Drawing Title:</text>
<text x="229.9" y="198.4">Page Title:</text>
<text x="229.9" y="204.6">Rev:</text>
<text x="242.9" y="204.6">Date:</text>
<text x="258.5" y="209.2">Sheet</text>
<text x="258.5" y="204.6">Design by:</text>
<text x="264.9" y="209.3">1</text>
<text x="269" y="209.2">of</text>
<text x="272.9" y="209.2">1</text>
</g>
<g font-size="1.4">
<text x="51.9" y="17.6" transform="rotate(-90 51.9 17.6)">VBUS_TYPEC</text>
<text x="53.6" y="14.9" transform="rotate(-90 53.6 14.9)">[1]</text>
<text x="184.1" y="20.7">VBUS_TYPEC</text>
<text x="186.6" y="22.4">[1]</text>
<text x="34" y="31.8">VBUS1</text>
<text x="34" y="33.1">VBUS2</text>
<text x="34" y="34.5">VBUS3</text>
<text x="34" y="35.9">VBUS4</text>
<text x="38.7" y="31.2">A4</text>
<text x="38.7" y="32.6">A9</text>
<text x="38.7" y="33.9">B9</text>
<text x="38.7" y="35.3">B4</text>
<text x="248.3" y="35.9">4G_RFSW_EN</text>
<text x="258.7" y="35.9">[1]</text>
<text x="35.3" y="38.7">DP1</text>
<text x="35.3" y="40">DN1</text>
<text x="38.7" y="38.1">A6</text>
<text x="38.7" y="39.5">A7</text>
<text x="248.3" y="37.3">VSYS_3V4_4V3</text>
<text x="258.7" y="37.3">[1]</text>
<text x="33.3" y="46.9">SSTXP1</text>
<text x="35.3" y="44.2">DN2</text>
<text x="35.3" y="42.8">DP2</text>
<text x="38.7" y="43.6">B7</text>
<text x="38.7" y="42.2">B6</text>
<text x="38.7" y="46.4">A2</text>
<text x="38.7" y="47.8">A3</text>
<text x="33.3" y="48.3">SSTXN1</text>
<text x="33.3" y="51.1">SSRXP1</text>
<text x="33.3" y="52.5">SSRXN1</text>
<text x="38.7" y="50.5">B11</text>
<text x="38.7" y="51.9">B10</text>
<text x="249.6" y="48.3">SPKL_C</text>
<text x="249.6" y="51.1">SPKR_C</text>
<text x="255.9" y="48.4">[1]</text>
<text x="255.9" y="51.1">[1]</text>
<text x="263.4" y="53.8">MIC_1V8</text>
<text x="271.1" y="53.6">[1]</text>
<text x="33.3" y="56.6">SSTXN2</text>
<text x="33.3" y="55.2">SSTXP2</text>
<text x="33.3" y="59.4">SSRXP2</text>
<text x="38.7" y="56">B3</text>
<text x="38.7" y="54.7">B2</text>
<text x="38.7" y="58.8">A11</text>
<text x="33.3" y="60.8">SSRXN2</text>
<text x="35.3" y="63.5">CC1</text>
<text x="35.3" y="64.9">CC2</text>
<text x="38.7" y="62.9">A5</text>
<text x="38.7" y="64.3">B5</text>
<text x="38.7" y="60.2">A10</text>
<text x="24.3" y="68.5">SH1</text>
<text x="24.3" y="71.3">SH3</text>
<text x="24.3" y="69.9">SH2</text>
<text x="27.6" y="69.1">SH1</text>
<text x="27.6" y="71.9">SH3</text>
<text x="27.6" y="70.5">SH2</text>
<text x="34.7" y="71.9">GND1</text>
<text x="34.7" y="67.7">SBU1</text>
<text x="34.7" y="69.1">SBU2</text>
<text x="38.7" y="71.3">A1</text>
<text x="38.7" y="67.1">A8</text>
<text x="38.7" y="68.5">B8</text>
<text x="24.3" y="72.6">SH4</text>
<text x="24.3" y="74">SH5</text>
<text x="24.3" y="75.4">SH6</text>
<text x="27.6" y="73.2">SH4</text>
<text x="27.6" y="74.6">SH5</text>
<text x="27.6" y="76">SH6</text>
<text x="34.7" y="73.2">GND2</text>
<text x="34.7" y="74.6">GND3</text>
<text x="34.7" y="76">GND4</text>
<text x="38.7" y="72.6">A12</text>
<text x="38.7" y="74">B12</text>
<text x="38.7" y="75.4">B1</text>
</g>
<g font-size="1.4" fill="#f0f">
<text x="239.8" y="53">L68</text>
<text x="246.9" y="53.1">HPZ1005U121-1R1TF</text>
<text x="239.8" y="55.8">L69</text>
<text x="239.8" y="57.4">L70</text>
<text x="246.9" y="55.8">HPZ1005U121-1R1TF</text>
<text x="246.9" y="57.5">HPZ1005U121-1R1TF</text>
<text x="34.8" y="100.3">L34</text>
</g>
<g font-size="1.3" fill="#f0f">
<text x="205.4" y="21.9">D10</text>
<text x="27" y="28">J10</text>
<text x="53.9" y="25.4">105/25V</text>
<text x="56.7" y="26.8">C4</text>
<text x="202" y="27.7">PTVS16VS1UR</text>
<text x="53.3" y="33.7">105/25V</text>
<text x="56.7" y="30.9">C3</text>
<text x="225.8" y="30.6">J11</text>
<text x="94.4" y="51">TPD6S300A</text>
<text x="96.1" y="49.1">U2</text>
<text x="107.9" y="53.7">C15 104</text>
<text x="110.7" y="54.7">35V</text>
<text x="108.6" y="63.5">100K</text>
<text x="109.1" y="60.5">R1</text>
<text x="116.9" y="62.3">C14</text>
<text x="116.9" y="65.7">6.3V</text>
<text x="116.9" y="64.3">105</text>
<text x="248.2" y="77.1">MZAH1608G471-1R6TF</text>
<text x="249" y="73.8">L3</text>
<text x="264.6" y="75.4">CON15</text>
<text x="28.4" y="79.8">US-3107-011</text>
<text x="247.2" y="82.8">MZAH1608G471-1R6TF</text>
<text x="249" y="79.3">L2</text>
<text x="264.6" y="80.9">CON16</text>
<text x="117.6" y="89.2">X1</text>
<text x="121" y="89.5">TS11 TS2</text>
<text x="143.8" y="88.8">TS1</text>
<text x="148" y="88.8">TS3</text>
<text x="143.8" y="93.4">SC-M1.4SC-M1.4</text>
<text x="227.2" y="90.1">C225</text>
<text x="227.8" y="92.8">105</text>
<text x="236.9" y="91.5">U31</text>
<text x="21.5" y="98.9">CON9</text>
<text x="245.5" y="98.4">R237</text>
<text x="253" y="98.7">33R</text>
<text x="21.5" y="103.1">CON7</text>
<text x="30.4" y="103.8">C89</text>
<text x="30.4" y="105.8">NC</text>
<text x="35.2" y="103.3">0R</text>
<text x="41.5" y="103.8">C5</text>
<text x="41.5" y="105.8">NC</text>
<text x="49.6" y="106">ANT1</text>
<text x="245.3" y="107">R236</text>
<text x="245.6" y="102.8">R238</text>
<text x="252.9" y="102.8">33R</text>
<text x="252.9" y="107">33R</text>
<text x="30.9" y="113.3">R3</text>
<text x="37.2" y="113.3">0R</text>
<text x="233.8" y="111.7">3SM222FMT1KA</text>
<text x="20.8" y="114.9">CON8</text>
<text x="20.8" y="119.7">CON4</text>
<text x="145.2" y="130">U3</text>
<text x="22.2" y="132.1">CON6</text>
<text x="22.9" y="137.6">CON1</text>
<text x="43.6" y="135.6" transform="rotate(-90 43.6 135.6)">C17</text>
<text x="45.6" y="135.6" transform="rotate(-90 45.6 135.6)">NC</text>
<text x="51.9" y="136">R4</text>
<text x="57.7" y="136.3">0R</text>
<text x="136.1" y="132.4" transform="rotate(-90 136.1 132.4)">C11 1uF</text>
<text x="157.7" y="136.3">C12</text>
<text x="228.9" y="133.5">CON5</text>
<text x="22.9" y="143.2">CON3</text>
<text x="33.9" y="141.5">R2</text>
<text x="39.7" y="141.5">0R</text>
<text x="49.1" y="138.3">C16</text>
<text x="49.1" y="140.4">NC</text>
<text x="62.3" y="138.3">C1</text>
<text x="62.3" y="140.4">NC</text>
<text x="81.4" y="143.3">ANT2</text>
<text x="134.7" y="142.5" transform="rotate(-90 134.7 142.5)">100K</text>
<text x="157.7" y="138.3">2.2UF</text>
<text x="228.6" y="139">CON10</text>
<text x="22.9" y="148.7">CON2</text>
<text x="33.9" y="147.1">R11</text>
<text x="39.7" y="147.1">0R</text>
<text x="134.7" y="147.3" transform="rotate(-90 134.7 147.3)">R9</text>
<text x="142.2" y="144.3">WL2836E28-5</text>
<text x="152.5" y="158.2">R15</text>
<text x="158.4" y="158.2">0R</text>
<text x="152.5" y="162.4">R17</text>
<text x="158.4" y="162.4">0R</text>
<text x="54.5" y="171.2" transform="rotate(-90 54.5 171.2)">C13 1uF</text>
<text x="66.4" y="168.8">U4</text>
<text x="130.7" y="170.7">R5</text>
<text x="130.7" y="173.5">R6</text>
<text x="136.3" y="170.7">0R</text>
<text x="136.3" y="173.5">0R</text>
<text x="162.6" y="170.7">R7</text>
<text x="162.6" y="173.5">R8</text>
<text x="168.1" y="170.7">0R</text>
<text x="168.1" y="173.5">0R</text>
<text x="47.4" y="179">R10</text>
<text x="52.9" y="179">15K</text>
<text x="80.2" y="175">C19</text>
<text x="80.2" y="177.1">2.2UF</text>
<text x="149.4" y="175.4">U1</text>
<text x="162.6" y="176.2">C6</text>
<text x="165.6" y="176.2">100pF</text>
<text x="57.3" y="185" transform="rotate(-90 57.3 185)">C18</text>
<text x="58.6" y="183.3" transform="rotate(-90 58.6 183.3)">10nF</text>
<text x="63.4" y="183">WL2836E18-5</text>
<text x="138.9" y="184.7" transform="rotate(-90 138.9 184.7)">C7</text>
<text x="138.9" y="181.9" transform="rotate(-90 138.9 181.9)">NC</text>
<text x="155.7" y="185.8">MXD8543E</text>
<text x="169.3" y="185" transform="rotate(-90 169.3 185)">C10</text>
<text x="170.7" y="184.3" transform="rotate(-90 170.7 184.3)">100nF</text>
<text x="138.9" y="195.7" transform="rotate(-90 138.9 195.7)">C8</text>
<text x="138.9" y="193" transform="rotate(-90 138.9 193)">NC</text>
<text x="161" y="195.7" transform="rotate(-90 161 195.7)">C9</text>
<text x="162.4" y="195.4" transform="rotate(-90 162.4 195.4)">100pF</text>
</g>
<g font-size="1.3">
<text x="190.3" y="36">USB1_DP_CN</text>
<text x="210.1" y="35">38</text>
<text x="210.1" y="33.6">39</text>
<text x="210.1" y="32.3">40</text>
<text x="215.8" y="30.3" transform="rotate(-90 215.8 30.3)">43</text>
<text x="221.3" y="30.3" transform="rotate(-90 221.3 30.3)">42</text>
<text x="225.5" y="30.3" transform="rotate(-90 225.5 30.3)">41</text>
<text x="227.7" y="32.3">1</text>
<text x="227.7" y="33.6">2</text>
<text x="227.7" y="35">3</text>
<text x="59.6" y="38.6">USB1_DP_CN</text>
<text x="59.6" y="40">USB1_DN_CN</text>
<text x="69.2" y="38.7">[1]</text>
<text x="69.2" y="40">[1]</text>
<text x="87" y="40.6">4</text>
<text x="87" y="42">5</text>
<text x="88.9" y="41.4">C_CC1</text>
<text x="94.8" y="37.9" transform="rotate(-90 94.8 37.9)">6</text>
<text x="96.9" y="37.9" transform="rotate(-90 96.9 37.9)">7</text>
<text x="99.9" y="41.4">CC1</text>
<text x="103.2" y="40.6">12</text>
<text x="103.2" y="42">11</text>
<text x="115" y="41.4">CC1_C</text>
<text x="120.4" y="41.4">[1]</text>
<text x="186.8" y="37.8">[1]</text>
<text x="186.8" y="36.4">[1]</text>
<text x="186.8" y="40">[1]</text>
<text x="186.8" y="41.4">[1]</text>
<text x="190.2" y="40">4G_MIPI_SDA</text>
<text x="190.2" y="41.4">4G_MIPI_SCL</text>
<text x="190.3" y="37.4">USB1_DN_CN</text>
<text x="210.1" y="42">33</text>
<text x="210.1" y="40.6">34</text>
<text x="210.1" y="39.2">35</text>
<text x="210.1" y="37.8">36</text>
<text x="210.1" y="36.4">37</text>
<text x="227.7" y="36.4">4</text>
<text x="227.7" y="37.8">5</text>
<text x="227.7" y="39.2">6</text>
<text x="227.7" y="40.6">7</text>
<text x="227.7" y="42">8</text>
<text x="248.3" y="38.7">USB_PD_LDO3V3</text>
<text x="248.3" y="40.3">CC1_C</text>
<text x="248.3" y="41.4">CC2_C</text>
<text x="258.7" y="40.3">[1]</text>
<text x="258.7" y="41.7">[1]</text>
<text x="258.8" y="38.9">[1]</text>
<text x="59.6" y="46.9">SSTXP1</text>
<text x="65.1" y="46.9">[1]</text>
<text x="87" y="43.3">1</text>
<text x="87" y="44.7">2</text>
<text x="88.9" y="42.8">C_CC2</text>
<text x="88.9" y="44.2">C_SUB1</text>
<text x="88.9" y="45.6">C_SUB2</text>
<text x="93.9" y="43.2" transform="rotate(-90 93.9 43.2)">RPD_G2</text>
<text x="96" y="43.2" transform="rotate(-90 96 43.2)">RPD_G1</text>
<text x="99.2" y="44.2">SBU1</text>
<text x="99.2" y="45.6">SBU2</text>
<text x="99.9" y="42.8">CC2</text>
<text x="103.2" y="43.3">15</text>
<text x="103.2" y="44.7">14</text>
<text x="115" y="42.8">CC2_C</text>
<text x="115" y="44.2">SBU1_C</text>
<text x="115" y="45.6">SBU2_C</text>
<text x="120.4" y="43.1">[1]</text>
<text x="120.4" y="44.5">[1]</text>
<text x="120.4" y="45.8">[1]</text>
<text x="190.2" y="44">[1]</text>
<text x="190.2" y="45.4">[1]</text>
<text x="193.6" y="44.2">SSRXP1</text>
<text x="193.6" y="45.6">SSRXN1</text>
<text x="210.1" y="47.5">29</text>
<text x="210.1" y="46.1">30</text>
<text x="210.1" y="44.7">31</text>
<text x="210.1" y="43.3">32</text>
<text x="227.7" y="43.3">9</text>
<text x="227.7" y="44.7">10</text>
<text x="227.7" y="46.1">11</text>
<text x="227.7" y="47.5">12</text>
<text x="248.3" y="42.8">SBU1_C</text>
<text x="248.3" y="44.2">SBU2_C</text>
<text x="258.7" y="42.8">[1]</text>
<text x="258.7" y="44.2">[1]</text>
<text x="59.6" y="48.3">SSTXN1</text>
<text x="59.6" y="51.1">SSRXP1</text>
<text x="59.6" y="52.5">SSRXN1</text>
<text x="65.1" y="48.3">[1]</text>
<text x="65.1" y="51.1">[1]</text>
<text x="65.1" y="52.5">[1]</text>
<text x="86.4" y="48.9">20</text>
<text x="86.4" y="50.2">19</text>
<text x="86.4" y="51.6">17</text>
<text x="86.4" y="53">16</text>
<text x="88.9" y="49.7">D1</text>
<text x="88.9" y="51.1">D2</text>
<text x="88.9" y="52.5">N.C.</text>
<text x="88.9" y="53.8">N.C.</text>
<text x="190.2" y="48.2">[1]</text>
<text x="190.2" y="49.6">[1]</text>
<text x="190.2" y="52.4">[1]</text>
<text x="190.2" y="53.7">[1]</text>
<text x="193.6" y="52.5">SSTXP2</text>
<text x="193.6" y="53.8">SSTXN2</text>
<text x="193.6" y="48.3">SSTXP1</text>
<text x="193.6" y="49.7">SSTXN1</text>
<text x="210.1" y="53">25</text>
<text x="210.1" y="51.6">26</text>
<text x="210.1" y="50.2">27</text>
<text x="210.1" y="48.9">28</text>
<text x="227.7" y="48.9">13</text>
<text x="227.7" y="50.2">14</text>
<text x="227.7" y="51.6">15</text>
<text x="227.7" y="53">16</text>
<text x="59.6" y="55.2">SSTXP2</text>
<text x="59.6" y="56.6">SSTXN2</text>
<text x="59.6" y="59.4">SSRXP2</text>
<text x="65.1" y="55.2">[1]</text>
<text x="65.1" y="56.6">[1]</text>
<text x="65.1" y="59.4">[1]</text>
<text x="86.4" y="57.2">18</text>
<text x="86.4" y="59.9">13</text>
<text x="87" y="58.5">8</text>
<text x="88.9" y="58">GND</text>
<text x="88.9" y="59.4">GND</text>
<text x="98.6" y="55.9">VBIAS</text>
<text x="99.2" y="57.3">VPWR</text>
<text x="103.2" y="55.1">3</text>
<text x="103.2" y="56.5">10</text>
<text x="118.3" y="58.8">USB_PD_LDO3V3</text>
<text x="190.2" y="56.5">[1]</text>
<text x="190.2" y="57.9">[1]</text>
<text x="193.6" y="56.6">SSRXP2</text>
<text x="193.6" y="58">SSRXN2</text>
<text x="210.1" y="58.5">21</text>
<text x="210.1" y="57.2">22</text>
<text x="210.1" y="55.8">23</text>
<text x="210.1" y="54.4">24</text>
<text x="227.7" y="54.4">17</text>
<text x="227.7" y="55.8">18</text>
<text x="227.7" y="57.2">19</text>
<text x="227.7" y="58.5">20</text>
<text x="262.9" y="56.6">MIC2_CLK</text>
<text x="262.9" y="58">MIC2_DAT</text>
<text x="271.1" y="56.6">[1]</text>
<text x="271.1" y="58.3">[1]</text>
<text x="59.6" y="60.7">SSRXN2</text>
<text x="65.1" y="60.8">[1]</text>
<text x="86.4" y="61.3">21</text>
<text x="88.9" y="60.7">GND</text>
<text x="88.9" y="62.1">PAD</text>
<text x="99.2" y="62.1">/FLT</text>
<text x="103.2" y="61.3">9</text>
<text x="121.7" y="60.7">[1]</text>
<text x="217.2" y="62.4" transform="rotate(-90 217.2 62.4)">46</text>
<text x="221.3" y="62.4" transform="rotate(-90 221.3 62.4)">45</text>
<text x="225.5" y="62.4" transform="rotate(-90 225.5 62.4)">44</text>
<text x="232.4" y="74.6">[1]</text>
<text x="235.9" y="74.6">SPKL_C</text>
<text x="232.4" y="80.2">[1]</text>
<text x="235.9" y="80.1">SPKR_C</text>
<text x="233" y="94.5">8</text>
<text x="234.9" y="95.3">GND</text>
<text x="238.9" y="95.3">VDD</text>
<text x="242.2" y="94.5">1</text>
<text x="264.2" y="95.2">MIC_1V8</text>
<text x="270.4" y="95.4">[1]</text>
<text x="46.4" y="98.9">3</text>
<text x="46.4" y="101.7">4</text>
<text x="48.4" y="99.5">3</text>
<text x="52.6" y="99.5">1</text>
<text x="54.7" y="101.7">2</text>
<text x="54.7" y="98.9">1</text>
<text x="233" y="98.6">7</text>
<text x="234.9" y="99.5">GND</text>
<text x="238.9" y="99.5">L/R</text>
<text x="242.2" y="98.6">2</text>
<text x="48.4" y="102.2">4</text>
<text x="52.6" y="102.2">2</text>
<text x="233" y="107">5</text>
<text x="233" y="102.8">6</text>
<text x="234.9" y="107.8">GND</text>
<text x="234.9" y="103.6">GND</text>
<text x="238.3" y="107.8">DATA</text>
<text x="238.9" y="103.6">CLK</text>
<text x="242.2" y="102.8">3</text>
<text x="242.2" y="107">4</text>
<text x="264.2" y="107.7">MIC2_DAT</text>
<text x="264.2" y="103.5">MIC2_CLK</text>
<text x="271.2" y="107.8">[1]</text>
<text x="271.2" y="103.7">[1]</text>
<text x="78.1" y="136.3">3</text>
<text x="80.2" y="136.8">3</text>
<text x="84.4" y="136.8">1</text>
<text x="86.4" y="136.3">1</text>
<text x="114.3" y="134.1">[1]</text>
<text x="117.6" y="134.1">VSYS_3V4_4V3</text>
<text x="140.3" y="133.2">1</text>
<text x="140.3" y="136">2</text>
<text x="142.2" y="134.1">VIN</text>
<text x="142.2" y="136.8">GND</text>
<text x="146.9" y="134.1">VOUT</text>
<text x="150.9" y="133.2">5</text>
<text x="166.1" y="134.1">VDD28_ANT</text>
<text x="174.3" y="133.9">[1]</text>
<text x="244.9" y="132.7">ANT_GND</text>
<text x="251.8" y="132.7">[1]</text>
<text x="78.1" y="139">4</text>
<text x="80.2" y="139.6">4</text>
<text x="84.4" y="139.6">2</text>
<text x="86.4" y="139">2</text>
<text x="115.5" y="139.5">[1]</text>
<text x="119" y="139.6">4G_RFSW_EN</text>
<text x="140.3" y="138.8">3</text>
<text x="142.2" y="139.6">EN</text>
<text x="148.3" y="139.6">NC</text>
<text x="150.9" y="138.8">4</text>
<text x="148.4" y="167.3" transform="rotate(-90 148.4 167.3)">12</text>
<text x="151.2" y="167.3" transform="rotate(-90 151.2 167.3)">11</text>
<text x="168.9" y="163.1">ANT_GND</text>
<text x="175" y="163">[1]</text>
<text x="36" y="172.7">[1]</text>
<text x="40.8" y="172.8">VDD28_ANT</text>
<text x="61.4" y="172">1</text>
<text x="63.3" y="172.8">VIN</text>
<text x="68.1" y="172.8">VOUT</text>
<text x="72.1" y="172">5</text>
<text x="89.4" y="172.8">VIO18_ANT</text>
<text x="97.6" y="172.7">[1]</text>
<text x="141.6" y="170.6">1</text>
<text x="141.6" y="173.3">2</text>
<text x="143.6" y="171.4">RF1</text>
<text x="149.2" y="171.2" transform="rotate(-90 149.2 171.2)">ANT2</text>
<text x="152" y="171.2" transform="rotate(-90 152 171.2)">ANT1</text>
<text x="154.6" y="171.4">RF3</text>
<text x="157.8" y="173.3">9</text>
<text x="157.8" y="170.6">10</text>
<text x="29.1" y="179.6">[1]</text>
<text x="33.2" y="179.7">4G_RFSW_EN</text>
<text x="61.4" y="174.7">2</text>
<text x="61.4" y="177.5">3</text>
<text x="63.3" y="175.6">GND</text>
<text x="63.3" y="178.3">EN</text>
<text x="69.5" y="178.3">NC</text>
<text x="72.1" y="177.5">4</text>
<text x="115.7" y="179.7">[1]</text>
<text x="119.7" y="179.7">4G_MIPI_SDA</text>
<text x="141.6" y="176.1">3</text>
<text x="141.6" y="178.9">4</text>
<text x="143.6" y="174.2">RF2</text>
<text x="143.6" y="176.9">GND</text>
<text x="143.6" y="179.7">SDA</text>
<text x="154.6" y="179.7">VIO</text>
<text x="154.6" y="176.9">UID</text>
<text x="154.6" y="174.2">RF4</text>
<text x="157.8" y="178.9">7</text>
<text x="157.8" y="176.1">8</text>
<text x="178.6" y="179.7">VIO18_ANT</text>
<text x="186.8" y="179.6">[1]</text>
<text x="148.4" y="183.4" transform="rotate(-90 148.4 183.4)">5</text>
<text x="149.2" y="181.5" transform="rotate(-90 149.2 181.5)">SCL</text>
<text x="151.2" y="183.4" transform="rotate(-90 151.2 183.4)">6</text>
<text x="152" y="181.5" transform="rotate(-90 152 181.5)">VDD</text>
<text x="115.1" y="190.8">[1]</text>
<text x="119.7" y="190.8">4G_MIPI_SCL</text>
<text x="178.6" y="190.8">VDD28_ANT</text>
<text x="188.2" y="190.7">[1]</text>
<text x="278.4" y="186.3">A</text>
<text x="250" y="212.9">1</text>
</g>
</svg>
